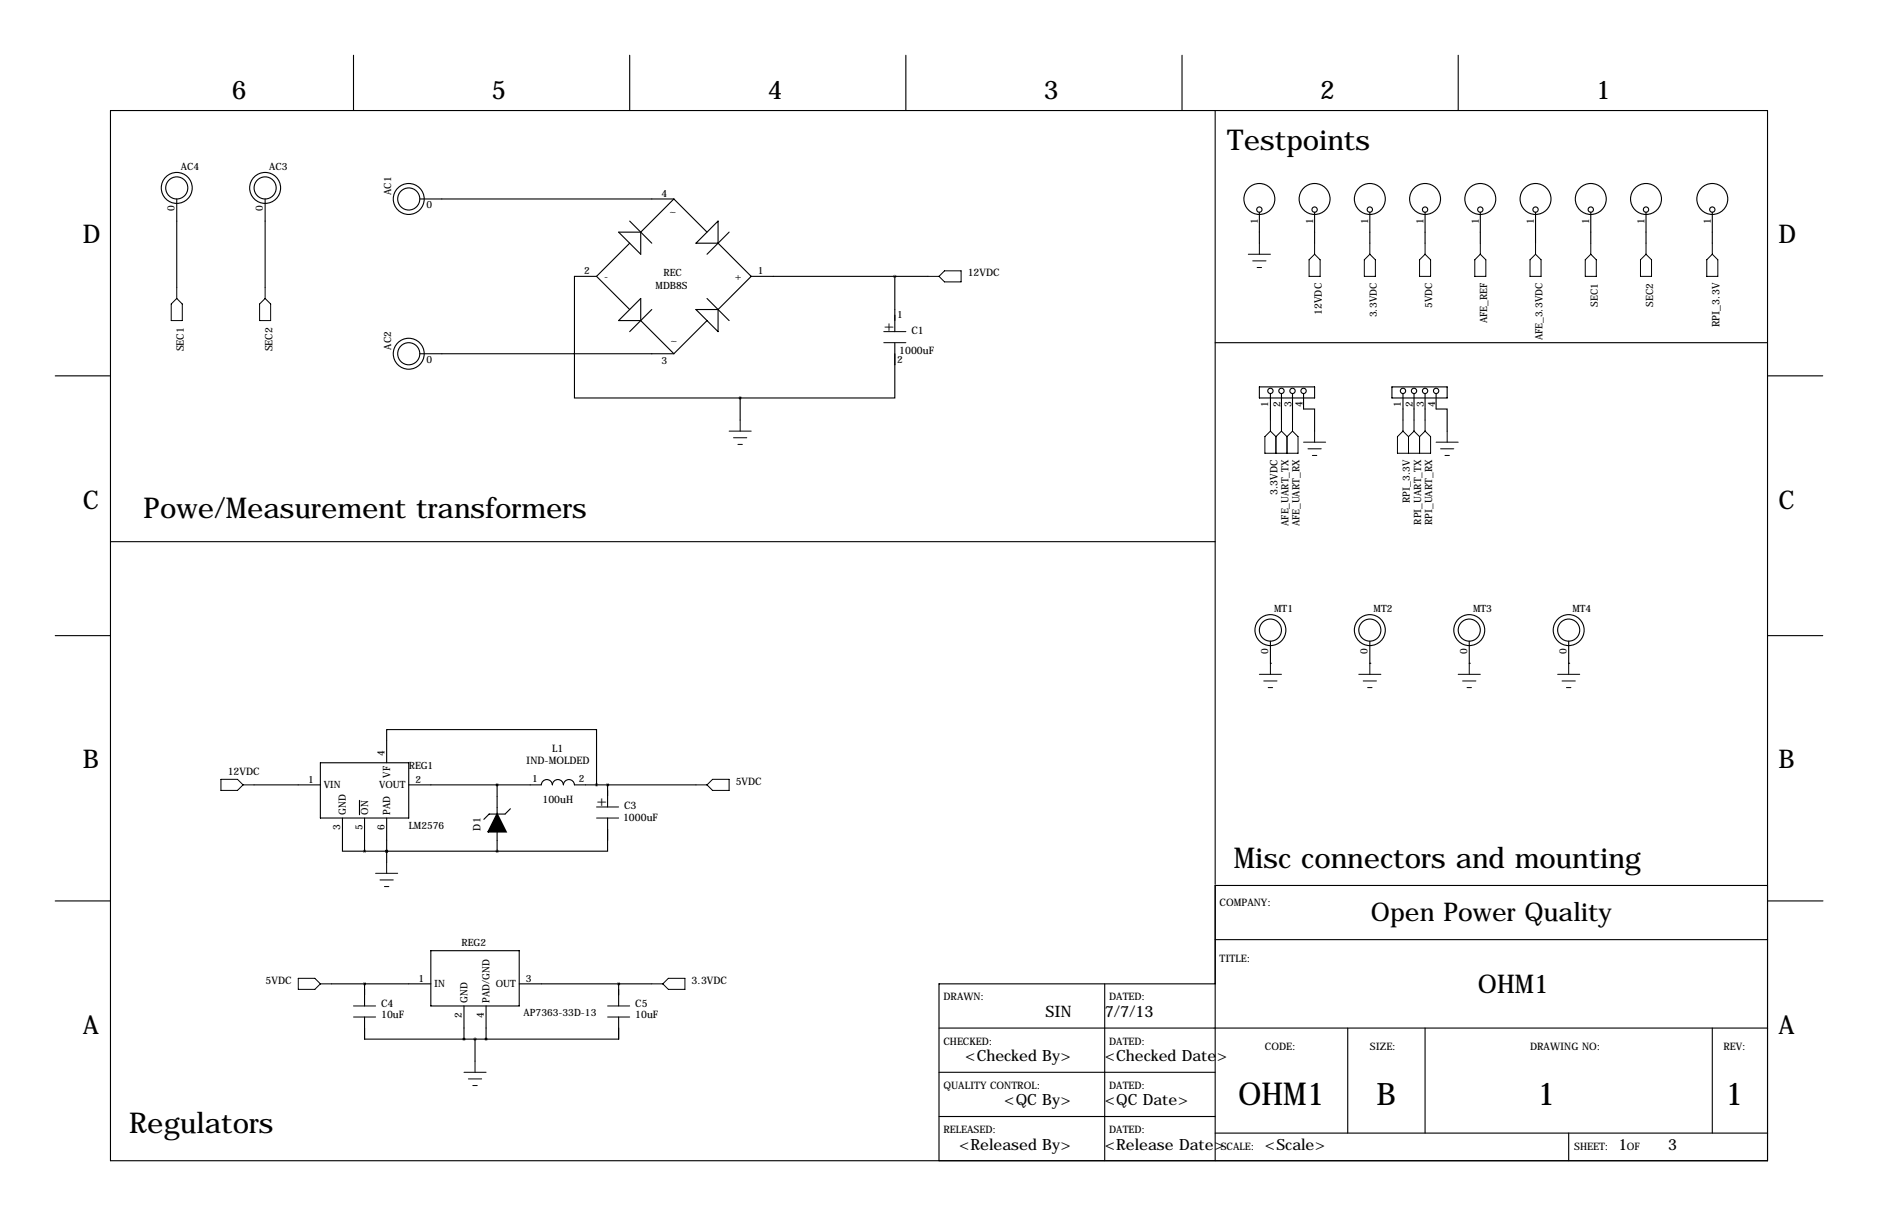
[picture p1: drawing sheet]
<svg xmlns="http://www.w3.org/2000/svg" width="432mm" height="279mm" viewBox="0 0 432 279" stroke-linecap="round" stroke-linejoin="round" font-family="sans-serif">
<g fill="none" stroke="#000" stroke-width=".25">
<path d="M81.3 12.7v12.7M144.8 12.7v12.7M208.3 12.7v12.7M271.8 12.7v12.7M335.3 12.7v12.7M25.4 25.4h381v241.3h-381zM279.4 25.4v177.8M40.6 45.7v20.3M61 45.7v20.3M96.5 45.7h58.4M142.2 53.3h5.1v5.1zM144.8 55.9l-7.6 7.6"/>
<path d="M144.8 50.8l5.1 5.1M154.9 45.7l7.7 7.6M154.9 45.7l-7.6 7.6M165.1 55.9l7.6 7.6M165.1 50.8v5.1h-5.1zM167.6 53.3l-5 5.1M289.6 48.8v7.1M302.3 48.8v7.1M315 48.8v7.1M327.7 48.8v7.1M340.4 48.8v7.1M353.1 48.8v7.1"/>
<path d="M365.8 48.8v7.1M378.5 48.8v7.1M393.7 48.8v7.1M137.2 63.5h-5.1v27.9h38.1M137.2 63.5l7.6 7.6M142.2 73.7l5.1-5.1v5.1zM147.3 73.7l7.6 7.6M149.9 71.1l-5.1 5.1M162.6 73.7l-7.7 7.6M162.6 68.6l5 5.1M165.1 71.1v5.1l-2.5-2.5M165.1 71.1h-5.1l2.6 2.6"/>
<path d="M172.7 63.5l-7.6 7.6M172.7 63.5h40.7M205.7 78.7v12.7h-35.5M205.7 63.5v12.7M279.4 78.7h127M12.7 86.4h12.7M96.5 81.3h58.4M170.2 91.4v5.1M289.6 88.9h12.7v2.5h-12.7zM292.1 90.4v6.1M294.6 90.4v6.1M297.2 90.4v6.1"/>
<path d="M299.7 90.4v3.6h2.6v5.1M320 88.9h12.7v2.5h-12.7zM322.6 90.4v6.1M325.1 90.4v6.1M327.7 90.4v6.1M330.2 90.4v3.6h2.5v5.1M406.4 86.4h12.7M25.4 124.5h254M12.7 146h12.7M292.1 152.4h.1M292.1 147.3v5.1M315 152.4h.1"/>
<path d="M315 147.3v5.1M337.8 152.4h.1M337.8 147.3v5.1M360.7 152.4h.1M360.7 147.3v5.1M406.4 146h12.7M73.7 175.3h20.3v12.7h-20.3zM88.9 175.3v-7.7h48.3v12.7M58.4 180.3h15.3M78.7 188v7.6h5.1M82.7 183.9v3.3M83.8 188v7.6"/>
<path d="M88.9 195.6h.1M88.9 188v10.1M94 180.3h30.5a1.27 1.27 0 0 1 1.2-1.2 1.27 1.27 0 0 1 1.3 1.2 1.27 1.27 0 0 1 1.3-1.2 1.27 1.27 0 0 1 1.2 1.2 1.27 1.27 0 0 1 1.3-1.2 1.27 1.27 0 0 1 1.3 1.2h27.9M114.3 180.3v6.7M114.3 191.1v4.6M117.3 185.8l-1.2 1.2h-3.6l-1.2 1.3M139.7 188v7.6h-55.9M139.7 180.3h.1M139.7 180.3v5.1M12.7 207h12.7M99.1 218.4h20.3v12.7h-20.3zM279.4 215.9h127"/>
<path d="M406.4 203.5h-127v63.2M406.5 207h12.7M76.2 226.1h22.9M83.8 226.1h.1M83.8 226.1v5M83.8 233.7v5.1h58.4v-5.1M106.7 231.1v7.7M109.2 238.8v5M111.8 231.1v7.7M119.4 226.1h30.5M142.2 226.1h.1M142.2 226.1v5"/>
<path d="M215.9 236.2h190.5M254 226.1v40.6M279.4 226.1h-63.5v40.6M309.9 236.2v24.1M327.7 236.2v24.1M393.7 236.2v24.1M215.9 246.4h63.5M215.9 256.5h63.5M279.4 260.3h127M360.7 260.3v6.4"/>
<circle cx="40.6" cy="43.2" r="3.6"/>
<circle cx="40.6" cy="43.2" r="2.54"/>
<circle cx="61" cy="43.2" r="3.6"/>
<circle cx="61" cy="43.2" r="2.54"/>
<circle cx="94" cy="45.7" r="3.6"/>
<circle cx="94" cy="45.7" r="2.54"/>
<circle cx="289.6" cy="45.7" r="3.6"/>
<circle cx="289.6" cy="48.2" r=".61"/>
<circle cx="302.3" cy="45.7" r="3.6"/>
<circle cx="302.3" cy="48.2" r=".61"/>
<circle cx="315" cy="45.7" r="3.6"/>
<circle cx="315" cy="48.2" r=".61"/>
<circle cx="327.7" cy="45.7" r="3.6"/>
<circle cx="327.7" cy="48.2" r=".61"/>
<circle cx="340.4" cy="45.7" r="3.6"/>
<circle cx="340.4" cy="48.2" r=".61"/>
<circle cx="353.1" cy="45.7" r="3.6"/>
<circle cx="353.1" cy="48.2" r=".61"/>
<circle cx="365.8" cy="45.7" r="3.6"/>
<circle cx="365.8" cy="48.2" r=".61"/>
<circle cx="378.5" cy="45.7" r="3.6"/>
<circle cx="378.5" cy="48.2" r=".61"/>
<circle cx="393.7" cy="45.7" r="3.6"/>
<circle cx="393.7" cy="48.2" r=".61"/>
<circle cx="94" cy="81.3" r="3.6"/>
<circle cx="94" cy="81.3" r="2.54"/>
<circle cx="292.1" cy="89.8" r=".61"/>
<circle cx="294.6" cy="89.8" r=".61"/>
<circle cx="297.2" cy="89.8" r=".61"/>
<circle cx="299.7" cy="89.8" r=".61"/>
<circle cx="322.6" cy="89.8" r=".61"/>
<circle cx="325.1" cy="89.8" r=".61"/>
<circle cx="327.7" cy="89.8" r=".61"/>
<circle cx="330.2" cy="89.8" r=".61"/>
<circle cx="292.1" cy="144.8" r="3.6"/>
<circle cx="292.1" cy="144.8" r="2.54"/>
<circle cx="315" cy="144.8" r="3.6"/>
<circle cx="315" cy="144.8" r="2.54"/>
<circle cx="337.8" cy="144.8" r="3.6"/>
<circle cx="337.8" cy="144.8" r="2.54"/>
<circle cx="360.7" cy="144.8" r="3.6"/>
<circle cx="360.7" cy="144.8" r="2.54"/>
</g>
<g fill="none" stroke="#000" stroke-width=".23">
<path d="M287 58.4h5.1M288 59.9h3.1M289.6 55.9v2.5M302.3 58.4l1.2 1.3v3.8h-2.5v-3.8zM302.3 55.9v2.5M315 58.4l1.2 1.3v3.8h-2.5v-3.8zM315 55.9v2.5M327.7 58.4l1.2 1.3v3.8h-2.5v-3.8zM327.7 55.9v2.5M340.4 58.4l1.2 1.3v3.8h-2.5v-3.8zM340.4 55.9v2.5M353.1 58.4l1.2 1.3v3.8h-2.5v-3.8z"/>
<path d="M353.1 55.9v2.5M364.5 59.7l1.3-1.3 1.2 1.3v3.8h-2.5zM365.8 55.9v2.5M377.2 59.7l1.3-1.3 1.2 1.3v3.8h-2.5zM378.5 55.9v2.5M393.7 58.4l1.3 1.3v3.8h-2.6v-3.8zM393.7 55.9v2.5M39.4 69.8l1.2-1.2 1.3 1.2v3.9h-2.5zM40.6 66v2.6M59.7 69.8l1.3-1.2 1.2 1.2v3.9h-2.5zM61 66v2.6M203.2 76.2h5.1"/>
<path d="M203.2 78.7h5.1M213.4 63.5h2.5M217.2 62.2h3.8v2.6h-3.8l-1.3-1.3zM289.1 61.5h1M167.6 99.1h5.1M170.2 96.5v2.6M292.1 96.5v2.6M292.1 99.1l1.3 1.2M292.1 99.1l-1.3 1.2v3.8h7.6v-3.8l-1.2-1.2M294.6 96.5v2.6M294.6 99.1l-1.2 1.2M294.6 99.1l1.3 1.2"/>
<path d="M297.2 96.5v2.6M297.2 99.1l-1.3 1.2M302.3 99.1v2.5M322.6 99.1l-1.3 1.2v3.8h7.6v-3.8l-1.2-1.2M322.6 96.5v2.6M322.6 99.1l1.2 1.2M325.1 99.1l-1.3 1.2M325.1 96.5v2.6M325.1 99.1l1.3 1.2M327.7 96.5v2.6M327.7 99.1l-1.3 1.2M332.7 99.1v2.5"/>
<path d="M168.7 100.6h3M169.7 102.1h1M293.4 100.3v3.8M295.9 100.3v3.8M299.7 101.6h5.1M300.7 103.1h3.1M301.8 104.6h1M323.8 100.3v3.8M326.4 100.3v3.8M330.2 101.6h5.1M331.2 103.1h3.1M332.2 104.6h1"/>
<path d="M289.6 154.9h5M290.6 156.5h3M291.6 158h1M292.1 152.4v2.5M312.4 154.9h5.1M313.4 156.5h3.1M314.5 158h1M315 152.4v2.5M335.3 154.9h5.1M336.3 156.5h3M337.3 158h1M337.8 152.4v2.5"/>
<path d="M358.1 154.9h5.1M359.2 156.5h3M360.2 158h1M360.7 152.4v2.5M50.8 179.1h3.8l1.3 1.2-1.3 1.3h-3.8zM163.8 179.1h3.8v2.5h-3.8l-1.2-1.3zM55.9 180.3h2.5M88.9 198.1v2.6M137.2 185.4h5M137.2 188h5M160 180.3h2.6M86.4 200.7h5"/>
<path d="M87.4 202.2h3M88.4 203.7h1M68.6 224.8h3.8l1.3 1.3-1.3 1.2h-3.8zM73.7 226.1h2.5M81.3 231.1h5.1M81.3 233.7h5.1M139.7 231.1h5.1M139.7 233.7h5.1M149.9 226.1h2.5M153.7 224.8h3.8v2.5h-3.8l-1.3-1.2zM106.7 246.4h5.1M107.7 247.9h3"/>
<path d="M108.7 249.4h1M109.2 243.8v2.6"/>
</g>
<path d="M114.3 187l2 4.1h-4z" fill="#000" stroke="#000" stroke-width=".38"/>
<path d="M205.7 63.5a.05 .05 0 0 0 .1 0 .05 .05 0 0 0-.1 0zM137.1 180.3a.05 .05 0 0 0 .1 0 .05 .05 0 0 0-.1 0zM111.7 238.8a.05 .05 0 0 0 .1 0 .05 .05 0 0 0-.1 0zM142.2 226.1a.05 .05 0 0 0 .1 0 .05 .05 0 0 0-.1 0z" fill="#000" stroke="#000" stroke-width=".63"/>
<g font-size="7.3">
<text x="284.7" y="254">OHM1</text>
<text x="353.5" y="254">1</text>
<text x="396.7" y="254">1</text>
</g>
<text font-size="7.1" x="316.5" y="254">B</text>
<g font-size="6.6">
<text x="282.2" y="34.5">Testpoints</text>
<text x="33" y="119.1">Powe/Measurement transformers</text>
<text x="283.7" y="199.4">Misc connectors and mounting</text>
<text x="29.7" y="260.3">Regulators</text>
</g>
<g font-size="5.9">
<text x="53.3" y="22.9">6</text>
<text x="113" y="22.9">5</text>
<text x="176.5" y="22.9">4</text>
<text x="240" y="22.9">3</text>
<text x="303.5" y="22.9">2</text>
<text x="367" y="22.9">1</text>
<text x="19" y="55.9">D</text>
<text x="408.9" y="55.9">D</text>
<text x="19" y="116.8">C</text>
<text x="408.9" y="116.8">C</text>
<text x="19" y="176.5">B</text>
<text x="408.9" y="176.5">B</text>
<text x="315.2" y="211.6">Open Power Quality</text>
<text x="339.8" y="228.1">OHM1</text>
<text x="19" y="237.5">A</text>
<text x="408.9" y="237.5">A</text>
</g>
<g font-size="3.6">
<text x="203.2" y="75.9">+</text>
<text x="137.2" y="185.2">+</text>
<text x="240.4" y="233.7">SIN</text>
<text x="254" y="233.7">7/7/13</text>
<text x="221.9" y="243.8">&lt;Checked By&gt;</text>
<text x="254" y="243.8">&lt;Checked Date&gt;</text>
<text x="230.9" y="254">&lt;QC By&gt;</text>
<text x="254" y="254">&lt;QC Date&gt;</text>
<text x="220.5" y="264.1">&lt;Released By&gt;</text>
<text x="254" y="264.1">&lt;Release Date&gt;</text>
<text x="290.8" y="264.1">&lt;Scale&gt;</text>
<text x="372.1" y="264.1">1</text>
<text x="383.5" y="264.1">3</text>
</g>
<g font-size="2.4">
<text x="222.5" y="63.5">12VDC</text>
<text x="209.5" y="76.7">C1</text>
<text x="303.9" y="72.4" transform="rotate(-90 303.9 72.4)">12VDC</text>
<text x="395.4" y="75.2" transform="rotate(-90 395.4 75.2)">RPI_3.3V</text>
<text x="42.3" y="80.8" transform="rotate(-90 42.3 80.8)">SEC1</text>
<text x="62.6" y="80.8" transform="rotate(-90 62.6 80.8)">SEC2</text>
<text x="206.8" y="81.4">1000uF</text>
<text x="293.8" y="113.8" transform="rotate(-90 293.8 113.8)">3.3VDC</text>
<text x="127" y="172.7">L1</text>
<text x="52.4" y="178.1">12VDC</text>
<text x="121" y="175.7">IND-MOLDED</text>
<text x="124.7" y="184.5">100uH</text>
<text x="143.5" y="185.9">C3</text>
<text x="169.2" y="180.3">5VDC</text>
<text x="110.5" y="190.8" transform="rotate(-90 110.5 190.8)">D1</text>
<text x="143.3" y="188.6">1000uF</text>
<text x="280.4" y="208.3">COMPANY:</text>
<text x="280.4" y="221">TITLE:</text>
<text x="61.1" y="226.1">5VDC</text>
<text x="159" y="226.1">3.3VDC</text>
<text x="87.6" y="231.4">C4</text>
<text x="87.6" y="233.8">10uF</text>
<text x="146" y="231.4">C5</text>
<text x="146" y="233.8">10uF</text>
<text x="216.9" y="229.9">DRAWN:</text>
<text x="255" y="229.9">DATED:</text>
<text x="216.9" y="240">CHECKED:</text>
<text x="255" y="240">DATED:</text>
<text x="290.8" y="241.3">CODE:</text>
<text x="315" y="241.3">SIZE:</text>
<text x="351.8" y="241.3">DRAWING NO:</text>
<text x="396.2" y="241.3">REV:</text>
<text x="216.9" y="250.2">QUALITY CONTROL:</text>
<text x="255" y="250.2">DATED:</text>
<text x="216.9" y="260.3">RELEASED:</text>
<text x="255" y="260.3">DATED:</text>
<text x="280.7" y="264.2">SCALE:</text>
<text x="361.9" y="264.2">SHEET:</text>
<text x="374" y="264.2">OF</text>
</g>
<g font-size="2.3">
<text x="41.6" y="39.1">AC4</text>
<text x="61.9" y="39.1">AC3</text>
<text x="89.9" y="44.8" transform="rotate(-90 89.9 44.8)">AC1</text>
<text x="98" y="47.8">0</text>
<text x="152.1" y="45.2">4</text>
<text x="40.1" y="48.6" transform="rotate(-90 40.1 48.6)">0</text>
<text x="60.5" y="48.6" transform="rotate(-90 60.5 48.6)">0</text>
<text x="153.9" y="49.3">~</text>
<text x="289.2" y="51.4" transform="rotate(-90 289.2 51.4)">1</text>
<text x="301.9" y="51.4" transform="rotate(-90 301.9 51.4)">1</text>
<text x="314.6" y="51.4" transform="rotate(-90 314.6 51.4)">1</text>
<text x="327.3" y="51.4" transform="rotate(-90 327.3 51.4)">1</text>
<text x="340" y="51.4" transform="rotate(-90 340 51.4)">1</text>
<text x="352.7" y="51.4" transform="rotate(-90 352.7 51.4)">1</text>
<text x="365.4" y="51.4" transform="rotate(-90 365.4 51.4)">1</text>
<text x="378.1" y="51.4" transform="rotate(-90 378.1 51.4)">1</text>
<text x="393.3" y="51.4" transform="rotate(-90 393.3 51.4)">1</text>
<text x="134.3" y="63">2</text>
<text x="138.9" y="64.3">-</text>
<text x="152.6" y="63.5">REC</text>
<text x="169" y="64.3">+</text>
<text x="174.2" y="63">1</text>
<text x="150.7" y="66.4">MDB8S</text>
<text x="329.3" y="70.8" transform="rotate(-90 329.3 70.8)">5VDC</text>
<text x="367.4" y="70.4" transform="rotate(-90 367.4 70.4)">SEC1</text>
<text x="380.1" y="70.4" transform="rotate(-90 380.1 70.4)">SEC2</text>
<text x="206.2" y="73.2">1</text>
<text x="316.6" y="72.9" transform="rotate(-90 316.6 72.9)">3.3VDC</text>
<text x="342" y="74.2" transform="rotate(-90 342 74.2)">AFE_REF</text>
<text x="89.9" y="80.3" transform="rotate(-90 89.9 80.3)">AC2</text>
<text x="98" y="83.4">0</text>
<text x="152.1" y="83.6">3</text>
<text x="154.2" y="79">~</text>
<text x="206.2" y="83.4">2</text>
<text x="354.7" y="78.2" transform="rotate(-90 354.7 78.2)">AFE_3.3VDC</text>
<text x="291.6" y="93.5" transform="rotate(-90 291.6 93.5)">1</text>
<text x="294.4" y="93.5" transform="rotate(-90 294.4 93.5)">2</text>
<text x="296.9" y="93.5" transform="rotate(-90 296.9 93.5)">3</text>
<text x="299.5" y="93.5" transform="rotate(-90 299.5 93.5)">4</text>
<text x="322.1" y="93.5" transform="rotate(-90 322.1 93.5)">1</text>
<text x="324.9" y="93.5" transform="rotate(-90 324.9 93.5)">2</text>
<text x="327.4" y="93.5" transform="rotate(-90 327.4 93.5)">3</text>
<text x="329.9" y="93.5" transform="rotate(-90 329.9 93.5)">4</text>
<text x="324.2" y="115.5" transform="rotate(-90 324.2 115.5)">RPI_3.3V</text>
<text x="296.3" y="120.8" transform="rotate(-90 296.3 120.8)">AFE_UART_TX</text>
<text x="298.8" y="120.9" transform="rotate(-90 298.8 120.9)">AFE_UART_RX</text>
<text x="326.7" y="120.6" transform="rotate(-90 326.7 120.6)">RPI_UART_TX</text>
<text x="329.3" y="120.7" transform="rotate(-90 329.3 120.7)">RPI_UART_RX</text>
<text x="293" y="140.7">MT1</text>
<text x="315.8" y="140.7">MT2</text>
<text x="338.7" y="140.7">MT3</text>
<text x="361.6" y="140.7">MT4</text>
<text x="291.6" y="150.2" transform="rotate(-90 291.6 150.2)">0</text>
<text x="314.5" y="150.2" transform="rotate(-90 314.5 150.2)">0</text>
<text x="337.3" y="150.2" transform="rotate(-90 337.3 150.2)">0</text>
<text x="360.2" y="150.2" transform="rotate(-90 360.2 150.2)">0</text>
<text x="88.4" y="173.7" transform="rotate(-90 88.4 173.7)">4</text>
<text x="70.8" y="179.8">1</text>
<text x="89.7" y="178.7" transform="rotate(-90 89.7 178.7)">VF</text>
<text x="94" y="176.8">REG1</text>
<text x="95.5" y="179.8">2</text>
<text x="122.4" y="179.6">1</text>
<text x="133.1" y="179.6">2</text>
<text x="74.4" y="181.1">VIN</text>
<text x="87.2" y="181.1">VOUT</text>
<text x="78.2" y="190.8" transform="rotate(-90 78.2 190.8)">3</text>
<text x="79.5" y="187.2" transform="rotate(-90 79.5 187.2)">GND</text>
<text x="83.3" y="190.8" transform="rotate(-90 83.3 190.8)">5</text>
<text x="84.6" y="187.2" transform="rotate(-90 84.6 187.2)">ON</text>
<text x="88.4" y="190.8" transform="rotate(-90 88.4 190.8)">6</text>
<text x="89.7" y="187.2" transform="rotate(-90 89.7 187.2)">PAD</text>
<text x="94" y="190.6">LM2576</text>
<text x="106.1" y="217.4">REG2</text>
<text x="96.2" y="225.6">1</text>
<text x="99.8" y="226.9">IN</text>
<text x="114" y="226.9">OUT</text>
<text x="120.9" y="225.6">3</text>
<text x="106.2" y="234" transform="rotate(-90 106.2 234)">2</text>
<text x="107.5" y="230.4" transform="rotate(-90 107.5 230.4)">GND</text>
<text x="111.3" y="234" transform="rotate(-90 111.3 234)">4</text>
<text x="112.6" y="230.4" transform="rotate(-90 112.6 230.4)">PAD/GND</text>
<text x="120.4" y="233.5">AP7363-33D-13</text>
</g>
</svg>
